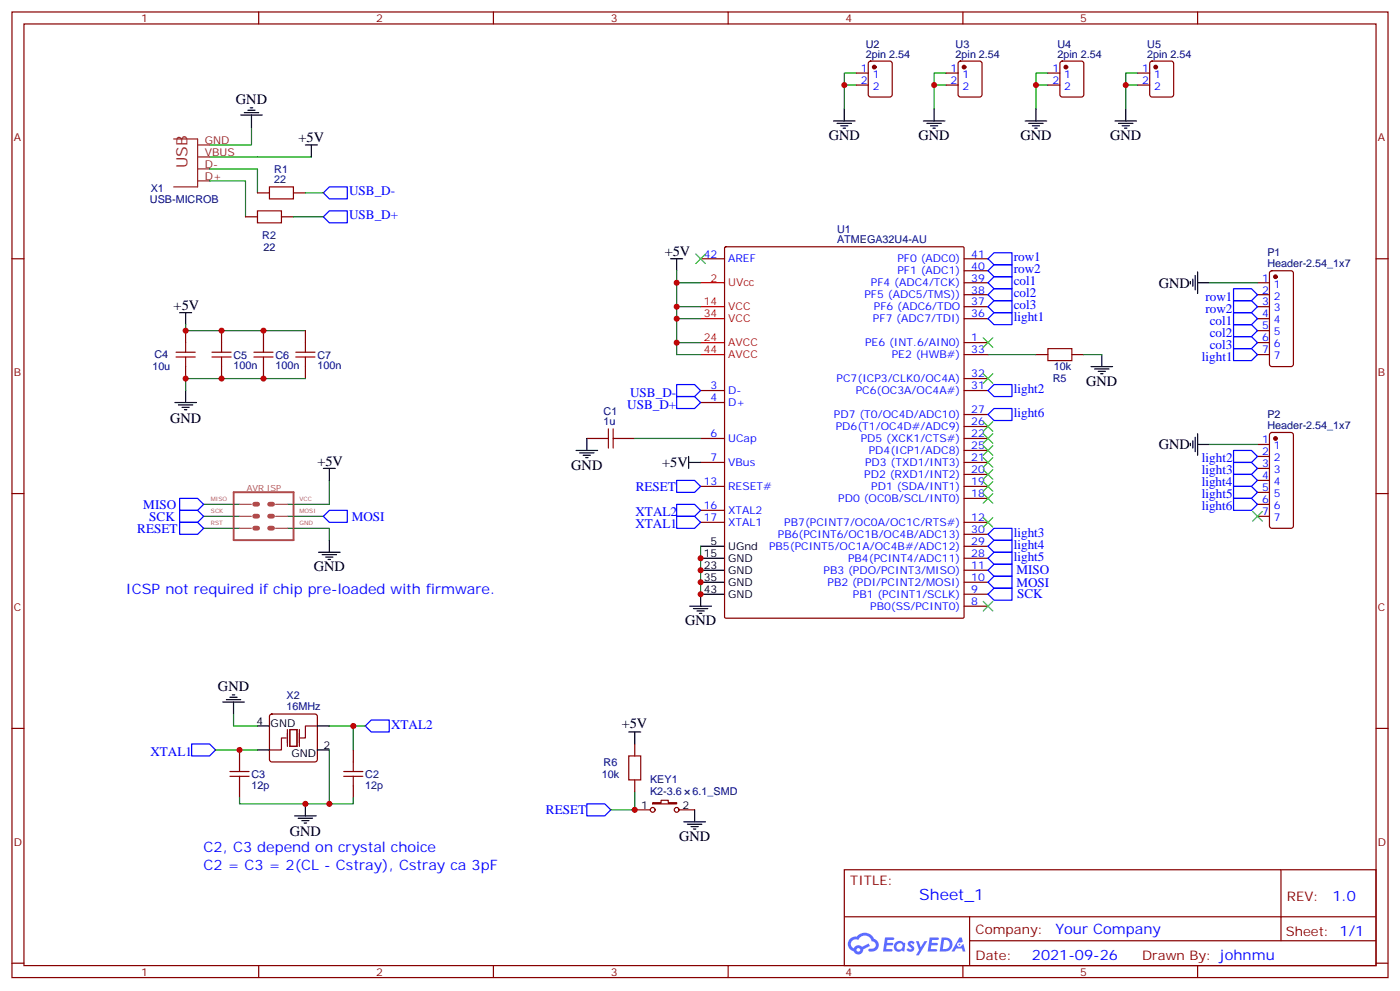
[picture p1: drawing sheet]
<svg xmlns="http://www.w3.org/2000/svg" width="412mm" height="292mm" viewBox="0 0 412 292" stroke-linecap="round" stroke-linejoin="round" font-family="sans-serif">
<g fill="none" stroke="#870000" stroke-width=".35">
<path d="M3.5 3.5h405.4v284.4h-405.4zM7.1 7.1h398.2v277.2h-398.2zM76.2 3.5v3.6M145.3 3.5v3.6M214.5 3.5v3.6M283.6 3.5v3.6M352.8 3.5v3.6M3.5 76.2h3.6M405.3 76.2h3.6M3.5 145.3h3.6M405.3 145.3h3.6M3.5 214.5h3.6"/>
<path d="M405.3 214.5h3.6M248.7 256.1h156.6v28.2h-156.6zM377.3 256.1v20.9M248.7 270h156.5M285.6 277h119.6M285.6 270v14.1M3.5 283.6h3.6M76.2 284.3v3.6M145.3 284.3v3.6M214.5 284.3v3.6M283.6 284.3v3.6M352.8 284.3v3.6"/>
<path d="M405.3 283.6h3.6"/>
</g>
<g fill="#5487ff">
<path d="M267.7 277.3a1.22 1.22 0 0 1 1.7 .3l-.4 .5a.47 .47 0 0 0-.3-.4 .47 .47 0 0 0-.5 .2l.1 .3a1.14 1.14 0 0 1 .8 1.7 1.14 1.14 0 0 1-1.9 0l-.2-.2 .5-.5 .7 .4a.29 .29 0 0 0 .3-.3 .29 .29 0 0 0-.2-.3 1.04 1.04 0 0 1-.6-1.7z"/>
<path d="M260.7 276h2.4l.3 .2-.2 .5-1.8 .1-.1 .8h1.5l.3 .4-.3 .4h-1.6l-.2 1.1h1.7l.2 .3-.2 .3-2.6 .1z"/>
<path d="M273.8 276h2.4l.3 .2-.1 .5-1.8 .1-.2 .8h1.6l.3 .4-.4 .4h-1.6l-.1 1.1h1.7l.2 .3-.2 .3-2.6 .1z"/>
<path d="M282.6 276.1h.7l.3 1.2-.6 .3a.69 .69 0 0 0-1 .3 .69 .69 0 0 0 .4 1 .69 .69 0 0 0 .9-.7l.5-.2 .6 2.2h-.8l-.2-.9h-1.8l-.5 .9h-.8z"/>
<path d="M269.8 277.1h.8l.6 1.8 1.1-1.8h.9l-2.6 4.2h-.8l.9-1.5z"/>
<path d="M277.4 276.1l-.6 4.1h1.3a2.11 2.11 0 0 0 2.5-2.1 2.11 2.11 0 0 0-2.5-2zM278.1 276.8a1.39 1.39 0 0 1 1.7 1.4 1.39 1.39 0 0 1-1.8 1.3h-.3z"/>
<path d="M263.7 277.7a1.54 1.54 0 0 0-.1 2.1 1.54 1.54 0 0 0 2.2 .2l.6 .2 .3-2.3-.2-.2-.4-.1a1.49 1.49 0 0 0-2.4 .1zM264 278.7a.94 .94 0 0 1 1.8 0 .94 .94 0 0 1-1.8 0z"/>
<path d="M250.4 276.4a2.18 2.18 0 0 0 1.1 3.7 1.44 1.44 0 0 0 1.6 1 1.44 1.44 0 0 0 1.2-1.5l2-1-.5-.8-1.9 1a1.47 1.47 0 0 0-2.4 .4 1.39 1.39 0 0 1-.7-1.9 1.39 1.39 0 0 1 2-.5 2.12 2.12 0 0 1 2.2-1.3 2.12 2.12 0 0 1 1.9 1.7 1.14 1.14 0 0 1 1.1 1.4 1.14 1.14 0 0 1-1.7 .8 .43 .43 0 0 0-.5 .3 .43 .43 0 0 0 .4 .5 1.98 1.98 0 0 0 2.5-1.2 1.98 1.98 0 0 0-1.2-2.5 3.1 3.1 0 0 0-5.3-.7l-.9 .1zM252.3 279.7a.55 .55 0 0 1 1.1 0 .55 .55 0 0 1-1.1 0z"/>
<circle cx="282.6" cy="278.1" r=".26"/>
</g>
<g fill="none" stroke="#000" stroke-width=".35">
<path d="M70.9 33.9h6.4M72 33.2h4.2M73 32.5h2.1M73.7 31.8h.7M74.1 33.9v3.5M245.5 35.6h6.4M246.6 36.3h4.2M247.6 37h2.2M248.4 37.7h.7M248.7 32.1v3.5M272 35.6h6.3M273 36.3h4.3"/>
<path d="M274.1 37h2.1M274.8 37.7h.7M275.2 32.1v3.5M302 35.6h6.3M303 36.3h4.3M304.1 37h2.1M304.8 37.7h.7M305.2 32.1v3.5M328.4 35.6h6.4M329.5 36.3h4.2M330.6 37h2.1M331.3 37.7h.7"/>
<path d="M331.6 32.1v3.5M90 42.7h3.5M91.7 42.7v3.5M197.6 76.2h3.5M199.3 76.2v3.5M52.9 92.1h3.5M54.7 92.1v3.5M350.7 82.9v.7M351.4 82.2v2.1M352.1 81.1v4.3M352.8 83.3h3.5M352.8 80.1v6.3"/>
<path d="M51.5 118.5h6.4M52.6 119.2h4.2M53.6 119.9h2.1M54.7 115v3.5M321.4 107.9h6.3M322.4 108.7h4.3M323.5 109.4h2.1M324.2 110.1h.7M324.6 104.4v3.5M54.3 120.6h.7M95.2 137.9h3.6M97 137.9v3.6"/>
<path d="M169.7 132.6h6.3M170.7 133.3h4.3M171.8 134.1h2.1M172.5 134.8h.7M172.9 129.1v3.5M202.8 136.2h3.6M202.8 134.4v3.5M350.7 130.5v.7M351.4 129.8v2.1M352.1 128.8v4.2M352.8 127.7v6.4M352.8 130.9h3.5"/>
<path d="M97 159.1v3.5M93.8 162.6h6.4M94.9 163.3h4.2M96 164h2.1M96.7 164.7h.7M203.2 178.5h6.3M204.3 179.2h4.2M205.3 179.9h2.1M206.4 167.9h7M206.4 164.4h7M206.4 171.4h7M206.4 160.9h7"/>
<path d="M213.4 175h-7v3.5M206 180.6h.7M65.6 206.7h6.4M66.7 206h4.2M67.7 205.3h2.1M68.4 204.6h.7M68.8 206.7v3.6M75.8 213.8h3.6M93.5 213.8h3.5M185.2 215.5h3.5M187 215.5v3.6M75.8 220.8h3.6"/>
<path d="M90 236.7v3.5M93.5 220.8h3.5M204.6 238.5v3.5M86.8 240.2h6.3M87.8 240.9h4.3M88.9 241.7h2.1M89.6 242.4h.7M201.4 242h6.4M202.5 242.7h4.2M203.6 243.4h2.1M204.3 244.1h.7"/>
</g>
<g fill="none" stroke="#870000" stroke-width=".35">
<path d="M256 18.2l.5-.2h5.6l.7 .4v9.5l-.4 .6-5.9 .1-.7-.5v-9.4zM282.5 18.2l.4-.2h5.7l.6 .4 .1 9.5-.5 .6-5.9 .1-.6-.5-.1-9.4zM312.4 18.2l.5-.2h5.7l.6 .4 .1 9.5-.5 .6-5.9 .1-.6-.5-.1-9.4zM338.9 18.2l.5-.2h5.6l.7 .4v9.5l-.4 .6-5.9 .1-.7-.5v-9.4zM252.2 21.5h3.6M252.2 25h3.6M278.7 21.5h3.5M278.7 25h3.5M308.7 21.5h3.5M308.7 25h3.5M335.1 21.5h3.6M335.1 25h3.6"/>
<path d="M75.8 56.8h3.6M86.4 56.8h3.6M72.3 63.9h3.5M82.9 63.9h3.5M206.4 76.2h7M213.5 72.8l.3-.1h69.8l.3 .1 .1 108.9-.2 .3h-70l-.3-.2zM284 76.2h7M284 79.7h7M374.2 79.9l.4-.2h5.7l.6 .5 .1 27-.2 .5-.5 .2h-5.7l-.4-.2-.3-.5v-26.8zM54.7 97.4v3.5M65.3 97.4v3.5M77.6 97.4v3.5"/>
<path d="M90 97.4v3.5M284 83.3h7M284 86.8h7M284 90.3h7M284 93.8h7M370.4 83.3h3.5M370.4 86.8h3.5M370.4 90.3h3.5M370.4 93.8h3.5M370.4 97.4h3.5M54.7 107.9v3.6M65.3 107.9v3.6"/>
<path d="M77.6 107.9v3.6M90 107.9v3.6M206.4 115h7M206.4 118.5h7M284 104.4h7M284 115h7M284 111.5h7M284 100.9h7M305.2 104.4h3.5M315.7 104.4h3.6M370.4 104.4h3.5M370.4 100.9h3.5"/>
<path d="M172.9 129.1h3.5M183.4 129.1h3.6M206.4 136.2h7M206.4 129.1h7M284 139.7h7M284 136.2h7M284 132.6h7M284 129.1h7M284 125.6h7M284 122.1h7M370.4 130.9h3.5M370.4 134.4h3.5"/>
<path d="M370.4 137.9h3.5M374.2 127.6l.4-.2h5.7l.6 .4 .1 27.1-.2 .5-.5 .2h-5.7l-.4-.3-.3-.4v-26.8zM206.4 153.8h7M206.4 143.2h7M206.4 150.3h7M284 153.8h7M284 157.3h7M284 146.8h7M284 143.2h7M370.4 141.5h3.5M370.4 145h3.5M370.4 148.5h3.5"/>
<path d="M370.4 152h3.5M284 178.5h7M284 175h7M284 171.4h7M284 167.9h7M284 164.4h7M284 160.9h7M79.6 210.5l.5-.2h12.7l.5 .2 .2 .5v12.7l-.2 .5-.5 .2h-12.7l-.5-.3-.2-.4v-12.7zM187 219.1v3.5M70.6 220.8v3.6M70.6 231.4v3.6M104.1 220.8v3.6"/>
<path d="M104.1 231.4v3.6M187 238.5h4.6M187 229.7v3.5M192.3 236.4h2.4v-.7h2.1v.7h2.5v.3h-7zM200 238.5h4.6"/>
<circle cx="192.3" cy="238.5" r=".71"/>
<circle cx="199.3" cy="238.5" r=".71"/>
</g>
<path d="M206.4 83.3h7M206.4 90.3h7M206.4 93.8h7M206.4 100.9h7M206.4 104.4h7" fill="none" stroke="#f00" stroke-width=".35"/>
<g fill="none" stroke="#00f" stroke-width=".35">
<path d="M97 55h5.3v3.6h-5.3l-1.8-1.8zM95.2 63.9l1.8-1.8h5.3v3.5h-5.3zM291 76.2l1.8-1.8h5.3v3.6h-5.3zM291 79.7l1.8-1.7h5.3v3.5h-5.3zM291 83.3l1.8-1.8h5.3v3.5h-5.3zM291 86.8l1.8-1.8h5.3v3.5h-5.3zM291 90.3l1.8-1.8h5.3v3.6h-5.3zM291 93.8l1.8-1.7h5.3v3.5h-5.3zM363.4 85h5.3l1.7 1.8-1.7 1.7h-5.3zM363.4 88.5h5.3l1.7 1.8-1.7 1.8h-5.3zM363.4 92.1h5.3l1.7 1.7-1.7 1.8h-5.3zM363.4 95.6h5.3l1.7 1.8-1.7 1.7h-5.3z"/>
<path d="M363.4 99.1h5.3l1.7 1.8-1.7 1.8h-5.3zM199.3 113.2h5.3l1.8 1.8-1.8 1.8h-5.3zM199.3 116.8h5.3l1.8 1.7-1.8 1.8h-5.3zM291 115l1.8-1.8h5.3v3.6h-5.3zM363.4 102.7h5.3l1.7 1.7-1.7 1.8h-5.3zM291 122.1l1.8-1.8h5.3v3.5h-5.3zM363.4 132.6h5.3l1.7 1.8-1.7 1.8h-5.3zM363.4 136.2h5.3l1.7 1.7-1.7 1.8h-5.3zM363.4 139.7h5.3l1.7 1.8-1.7 1.7h-5.3zM52.9 150.3h5.3l1.8 1.7-1.8 1.8h-5.3zM52.9 146.8h5.3l1.8 1.7-1.8 1.8h-5.3zM52.9 153.8h5.3l1.8 1.8-1.8 1.7h-5.3z"/>
<path d="M95.2 152l1.8-1.7h5.3v3.5h-5.3zM199.3 148.5h5.3l1.8 1.8-1.8 1.7h-5.3zM199.3 152h5.3l1.8 1.8-1.8 1.8h-5.3zM199.3 141.5h5.3l1.8 1.7-1.8 1.8h-5.3zM291 157.3l1.8-1.7h5.3v3.5h-5.3zM363.4 143.2h5.3l1.7 1.8-1.7 1.8h-5.3zM363.4 146.8h5.3l1.7 1.7-1.7 1.8h-5.3zM291 160.9l1.8-1.8h5.3v3.5h-5.3zM291 164.4l1.8-1.8h5.3v3.6h-5.3zM291 175l1.8-1.8h5.3v3.5h-5.3zM291 171.4l1.8-1.7h5.3v3.5h-5.3zM291 167.9l1.8-1.7h5.3v3.5h-5.3z"/>
<path d="M56.4 219.1h5.3l1.8 1.7-1.8 1.8h-5.3zM109.4 212h5.3v3.5h-5.3l-1.8-1.7zM172.9 236.7h5.3l1.7 1.8-1.7 1.7h-5.3z"/>
</g>
<g fill="none" stroke="#008700" stroke-width=".35">
<path d="M74.1 37.4v5.3h-12.4M252.2 21.5h-3.5v3.5M252.2 25h-3.5v7.1M278.7 21.5h-3.5v3.5M278.7 25h-3.5v7.1M308.7 21.5h-3.5v3.5M308.7 25h-3.5v7.1M335.1 21.5h-3.5v3.5M335.1 25h-3.5v7.1M61.7 53.3h10.6v10.6M61.7 49.7h14.1v7.1M61.7 46.2h30"/>
<path d="M90 56.8h5.2M86.4 63.9h8.8M199.3 79.7v3.6M54.7 95.6v1.8h35.3M199.3 90.3v3.5h7.1M199.3 93.8v7.1h7.1M206.4 83.3h-7.1v7h7.1M356.3 83.3h14.1M90 111.5h-35.3v3.5M199.3 100.9v3.5h7.1M291 104.4h14.2M319.3 104.4h5.3"/>
<path d="M187 129.1h19.4M356.3 130.9h14.1M60 148.5h10.6M60 152h10.6M60 155.6h10.6M84.7 155.6h12.3v3.5M84.7 152h10.5M97 141.5v7h-12.3M206.4 160.9v14.1M68.8 210.3v3.5h7M97 213.8h10.6M104.1 213.8v7"/>
<path d="M63.5 220.8h12.3M97 220.8v15.9h-26.4v-1.7M104.1 235v1.7h-7.1M187 233.2v5.3h-7.1"/>
</g>
<path d="M51.2 40.9h7v14.1h-7M58.2 53.3h3.5M58.2 49.7h3.5M58.2 46.2h3.5M58.2 42.7h3.5" fill="none" stroke="#8c2424" stroke-width=".35"/>
<g fill="none" stroke="#a10000" stroke-width=".35">
<path d="M79.4 55h7v3.6h-7zM75.8 62.1h7.1v3.5h-7.1zM51.9 105.1h5.6M51.9 103.7h5.6M54.7 100.9v2.8M54.7 105.1v2.8M62.4 105.1h5.7M62.4 103.7h5.7M65.3 100.9v2.8M65.3 105.1v2.8M74.8 105.1h5.6M74.8 103.7h5.6"/>
<path d="M77.6 100.9v2.8M77.6 105.1v2.8M87.1 105.1h5.7M87.1 103.7h5.7M90 100.9v2.8M90 105.1v2.8M308.7 102.7h7v3.5h-7zM176.4 129.1h2.8M179.2 126.3v5.6M180.6 129.1h2.8M180.6 126.3v5.6M67.7 228.6h5.7"/>
<path d="M67.7 227.2h5.7M70.6 224.4v2.8M70.6 228.6v2.8M101.2 228.6h5.7M101.2 227.2h5.7M104.1 224.4v2.8M104.1 228.6v2.8M185.2 222.6h3.5v7.1h-3.5z"/>
</g>
<path d="M68.8 144.9h17.7v14.2h-17.7z" fill="none" stroke="#a64a4a" stroke-width=".56"/>
<path d="M75 148.5h.9M75 152h.9M75 155.5h.9M79.4 148.5h.9M79.4 152h.9M79.4 155.5h.9" fill="none" stroke="#a64a4a" stroke-width="1.4"/>
<path d="M70.6 152h3.4M70.6 148.5h3.4M70.6 155.6h3.4M81.2 152h3.5M81.2 148.5h3.5M81.2 155.6h3.5" fill="none" stroke="#a64a4a" stroke-width=".35"/>
<path d="M84.3 217.3h-1.4v3.5h-3.5M84.7 214.8v5M85.4 214.8h2.1v5h-2.1zM88.2 214.8v5M93.5 213.8h-3.5v3.5h-1.8" fill="none" stroke="#870012" stroke-width=".35"/>
<g fill="#870000" stroke="#870000" stroke-width=".35">
<circle cx="314" cy="19.8" r=".53"/>
<circle cx="340.4" cy="19.8" r=".53"/>
<circle cx="284" cy="19.8" r=".53"/>
<circle cx="257.5" cy="19.8" r=".53"/>
<circle cx="375.7" cy="81.5" r=".53"/>
<circle cx="375.7" cy="129.1" r=".53"/>
</g>
<g fill="none" stroke="#3c3" stroke-width=".35">
<path d="M205 74.8l2.8 2.8M207.8 74.8l-2.8 2.8M289.6 99.5l2.9 2.8M292.5 99.5l-2.9 2.8M289.6 110.1l2.9 2.8M292.5 110.1l-2.9 2.8M289.6 124.2l2.9 2.8M289.6 127.7l2.9 2.8M289.6 131.2l2.9 2.9M289.6 134.8l2.9 2.8M289.6 138.3l2.9 2.8M292.5 124.2l-2.9 2.8"/>
<path d="M292.5 127.7l-2.9 2.8M292.5 131.2l-2.9 2.9M292.5 134.8l-2.9 2.8M292.5 138.3l-2.9 2.8M289.6 141.8l2.9 2.8M289.6 145.3l2.9 2.9M289.6 152.4l2.9 2.8M292.5 141.8l-2.9 2.8M292.5 145.3l-2.9 2.9M292.5 152.4l-2.9 2.8M369 150.6l2.8 2.9M371.8 150.6l-2.8 2.9"/>
<path d="M289.6 177.1l2.9 2.8M292.5 177.1l-2.9 2.8"/>
</g>
<g fill="#c00">
<circle cx="54.7" cy="97.4" r=".88"/>
<circle cx="65.3" cy="97.4" r=".88"/>
<circle cx="77.6" cy="97.4" r=".88"/>
<circle cx="77.6" cy="111.5" r=".88"/>
<circle cx="65.3" cy="111.5" r=".88"/>
<circle cx="54.7" cy="111.5" r=".88"/>
<circle cx="104.1" cy="213.8" r=".88"/>
<circle cx="97" cy="236.7" r=".88"/>
<circle cx="70.6" cy="220.8" r=".88"/>
<circle cx="90" cy="236.7" r=".88"/>
<circle cx="305.2" cy="25" r=".88"/>
<circle cx="331.6" cy="25" r=".88"/>
<circle cx="275.2" cy="25" r=".88"/>
<circle cx="248.7" cy="25" r=".88"/>
<circle cx="206.4" cy="164.4" r=".88"/>
<circle cx="206.4" cy="167.9" r=".88"/>
<circle cx="206.4" cy="171.4" r=".88"/>
<circle cx="206.4" cy="175" r=".88"/>
<circle cx="199.3" cy="90.3" r=".88"/>
<circle cx="199.3" cy="93.8" r=".88"/>
<circle cx="199.3" cy="100.9" r=".88"/>
<circle cx="199.3" cy="83.3" r=".88"/>
<circle cx="187" cy="238.5" r=".88"/>
</g>
<text font-size="4.6" fill="#8d2323" x="55.2" y="49.5" transform="rotate(-90 55.2 49.5)">USB</text>
<text font-size="4.6" fill="#00f" x="270.8" y="265.1">Sheet_1</text>
<g font-size="4.2">
<text x="69.5" y="30.7">GND</text>
<text x="87.9" y="41.7">+5V</text>
<text x="244.1" y="41.3">GND</text>
<text x="270.6" y="41.3">GND</text>
<text x="300.6" y="41.3">GND</text>
<text x="327" y="41.3">GND</text>
<text x="195.8" y="75.5">+5V</text>
<text x="341.3" y="84.7">GND</text>
<text x="51.2" y="91.4">+5V</text>
<text x="320" y="113.6">GND</text>
<text x="50.1" y="124.6">GND</text>
<text x="93.5" y="137.2">+5V</text>
<text x="195" y="137.6">+5V</text>
<text x="341.3" y="132.3">GND</text>
<text x="168.3" y="138.3">GND</text>
<text x="92.4" y="168.3">GND</text>
<text x="201.8" y="184.1">GND</text>
<text x="64.2" y="203.5">GND</text>
<text x="183.1" y="214.5">+5V</text>
<text x="85.4" y="246.3">GND</text>
<text x="200" y="247.7">GND</text>
</g>
<g font-size="4.2" fill="#00f">
<text x="37" y="175">ICSP not required if chip pre-loaded with firmware.</text>
<text x="60" y="250.8">C2, C3 depend on crystal choice</text>
<text x="60" y="256.1">C2 = C3 = 2(CL - Cstray), Cstray ca 3pF</text>
<text x="392.5" y="265.4">1.0</text>
<text x="310.9" y="274.9">Your Company</text>
<text x="304" y="282.7">2021-09-26</text>
</g>
<g font-size="3.9" fill="#00f">
<text x="102.8" y="57.5">USB_D-</text>
<text x="102.8" y="64.6">USB_D+</text>
<text x="298.6" y="76.9">row1</text>
<text x="298.6" y="80.4">row2</text>
<text x="298.6" y="84">col1</text>
<text x="298.6" y="87.5">col2</text>
<text x="355.1" y="88.5">row1</text>
<text x="298.6" y="91">col3</text>
<text x="298.6" y="94.5">light1</text>
<text x="355.1" y="92.1">row2</text>
<text x="356.4" y="95.6">col1</text>
<text x="356.4" y="99.1">col2</text>
<text x="354.1" y="106.2">light1</text>
<text x="356.4" y="102.7">col3</text>
<text x="185.6" y="116.8">USB_D-</text>
<text x="298.6" y="115.7">light2</text>
<text x="184.8" y="120.4">USB_D+</text>
<text x="298.6" y="122.8">light6</text>
<text x="354.1" y="136.2">light2</text>
<text x="354" y="143.2">light4</text>
<text x="354.1" y="139.7">light3</text>
<text x="42.2" y="149.8">MISO</text>
<text x="187.3" y="144.5">RESET</text>
<text x="354.1" y="146.8">light5</text>
<text x="44" y="153.3">SCK</text>
<text x="103.6" y="153.3">MOSI</text>
<text x="187.2" y="155.6">XTAL1</text>
<text x="187.2" y="152">XTAL2</text>
<text x="354" y="150.3">light6</text>
<text x="40.4" y="156.8">RESET</text>
<text x="298.6" y="158">light3</text>
<text x="298.6" y="161.6">light4</text>
<text x="298.6" y="165.1">light5</text>
<text x="299.4" y="169.1">MISO</text>
<text x="299.4" y="172.7">MOSI</text>
<text x="299.6" y="176.2">SCK</text>
<text x="115.2" y="214.6">XTAL2</text>
<text x="44.3" y="222.6">XTAL1</text>
<text x="160.8" y="239.8">RESET</text>
</g>
<g font-size="3.9" fill="#800">
<text x="250.5" y="260.7">TITLE:</text>
<text x="379.1" y="265.4">REV:</text>
<text x="287.4" y="274.9">Company:</text>
<text x="378.7" y="275.5">Sheet: 1/1</text>
<text x="287.4" y="282.6">Date:</text>
<text x="336.4" y="282.7">Drawn By: johnmu</text>
</g>
<g font-size="3.2" fill="#800">
<text x="41.6" y="6.5">1</text>
<text x="110.8" y="6.5">2</text>
<text x="179.9" y="6.5">3</text>
<text x="249.1" y="6.5">4</text>
<text x="318.2" y="6.5">5</text>
<text x="4.1" y="41.6">A</text>
<text x="405.9" y="41.6">A</text>
<text x="4.1" y="110.8">B</text>
<text x="405.9" y="110.8">B</text>
<text x="4.1" y="179.9">C</text>
<text x="405.9" y="179.9">C</text>
<text x="4.1" y="249.1">D</text>
<text x="405.9" y="249.1">D</text>
<text x="41.6" y="287.3">1</text>
<text x="110.8" y="287.3">2</text>
<text x="179.9" y="287.3">3</text>
<text x="249.1" y="287.3">4</text>
<text x="318.2" y="287.3">5</text>
</g>
<g font-size="3.2" fill="#000080">
<text x="255" y="16.9">2pin 2.54</text>
<text x="255" y="14">U2</text>
<text x="281.5" y="16.9">2pin 2.54</text>
<text x="281.5" y="14">U3</text>
<text x="311.5" y="16.9">2pin 2.54</text>
<text x="311.5" y="14">U4</text>
<text x="337.9" y="16.9">2pin 2.54</text>
<text x="337.9" y="14">U5</text>
<text x="80.8" y="54">22</text>
<text x="80.8" y="50.8">R1</text>
<text x="44.2" y="59.7">USB-MICROB</text>
<text x="44.4" y="56.5">X1</text>
<text x="77.3" y="70.3">R2</text>
<text x="246.6" y="71.6">ATMEGA32U4-AU</text>
<text x="246.6" y="68.7">U1</text>
<text x="77.6" y="73.8">22</text>
<text x="373.3" y="75.5">P1</text>
<text x="373.3" y="78.7">Header-2.54_1x7</text>
<text x="45.5" y="105.5">C4</text>
<text x="68.8" y="105.6">C5</text>
<text x="81.1" y="105.6">C6</text>
<text x="93.5" y="105.6">C7</text>
<text x="44.9" y="109.1">10u</text>
<text x="68.8" y="108.8">100n</text>
<text x="81.1" y="108.8">100n</text>
<text x="93.5" y="108.8">100n</text>
<text x="310.1" y="112.6">R5</text>
<text x="310.5" y="109.1">10k</text>
<text x="177.8" y="125.2">1u</text>
<text x="177.8" y="122.1">C1</text>
<text x="373.3" y="123.1">P2</text>
<text x="373.3" y="126.3">Header-2.54_1x7</text>
<text x="84.4" y="209.1">16MHz</text>
<text x="84.4" y="206">X2</text>
<text x="177.8" y="225.5">R6</text>
<text x="74.1" y="232.2">12p</text>
<text x="74.1" y="229">C3</text>
<text x="107.6" y="232.2">12p</text>
<text x="107.6" y="229">C2</text>
<text x="177.2" y="229.1">10k</text>
<text x="191.5" y="234">K2-3.6</text>
<text x="191.5" y="230.6">KEY1</text>
<text x="204" y="234">6.1_SMD</text>
</g>
<g font-size="3.2" fill="#00f">
<text x="253.6" y="21.2">1</text>
<text x="257.1" y="22.9">1</text>
<text x="280" y="21.2">1</text>
<text x="283.5" y="22.9">1</text>
<text x="310" y="21.2">1</text>
<text x="313.5" y="22.9">1</text>
<text x="336.5" y="21.2">1</text>
<text x="340" y="22.9">1</text>
<text x="253.6" y="24.7">2</text>
<text x="257.1" y="26.5">2</text>
<text x="280" y="24.7">2</text>
<text x="283.5" y="26.5">2</text>
<text x="310" y="24.7">2</text>
<text x="313.5" y="26.5">2</text>
<text x="336.5" y="24.7">2</text>
<text x="340" y="26.5">2</text>
<text x="207.3" y="75.8">42</text>
<text x="214.5" y="77.3">AREF</text>
<text x="264.3" y="77.3">PF0 (ADC0)</text>
<text x="286.1" y="75.8">41</text>
<text x="264.3" y="80.8">PF1 (ADC1)</text>
<text x="286.1" y="79.4">40</text>
<text x="286.1" y="82.9">39</text>
<text x="371.8" y="82.9">1</text>
<text x="254.7" y="87.8">PF5 (ADC5/TMS))</text>
<text x="256.5" y="84.3">PF4 (ADC4/TCK)</text>
<text x="286.1" y="86.4">38</text>
<text x="286.1" y="90">37</text>
<text x="371.8" y="86.4">2</text>
<text x="371.8" y="90">3</text>
<text x="375.2" y="84.7">1</text>
<text x="375.2" y="88.2">2</text>
<text x="257.2" y="94.9">PF7 (ADC7/TDI)</text>
<text x="257.4" y="91.4">PF6 (ADC6/TDO</text>
<text x="286.1" y="93.5">36</text>
<text x="371.8" y="93.5">4</text>
<text x="375.2" y="91.7">3</text>
<text x="375.2" y="95.2">4</text>
<text x="254.8" y="102">PE6 (INT.6/AIN0)</text>
<text x="286.1" y="100.5">1</text>
<text x="371.8" y="97">5</text>
<text x="371.8" y="100.5">6</text>
<text x="375.2" y="98.8">5</text>
<text x="262.7" y="105.5">PE2 (HWB#)</text>
<text x="286.1" y="104.1">33</text>
<text x="371.8" y="104.1">7</text>
<text x="375.2" y="102.3">6</text>
<text x="375.2" y="105.8">7</text>
<text x="246.4" y="112.5">PC7(ICP3/CLK0/OC4A)</text>
<text x="286.1" y="111.1">32</text>
<text x="209.3" y="114.7">3</text>
<text x="209.3" y="118.2">4</text>
<text x="214.5" y="116.1">D-</text>
<text x="214.5" y="119.6">D+</text>
<text x="252.1" y="116.1">PC6(OC3A/OC4A#)</text>
<text x="286.1" y="114.7">31</text>
<text x="245.7" y="123.1">PD7 (T0/OC4D/ADC10)</text>
<text x="286.1" y="125.2">26</text>
<text x="286.1" y="121.7">27</text>
<text x="209.3" y="128.8">6</text>
<text x="214.5" y="130.2">UCap</text>
<text x="246.2" y="126.6">PD6(T1/OC4D#/ADC9)</text>
<text x="253.6" y="130.2">PD5 (XCK1/CTS#)</text>
<text x="286.1" y="128.8">22</text>
<text x="371.8" y="130.5">1</text>
<text x="209.3" y="135.8">7</text>
<text x="214.5" y="137.2">VBus</text>
<text x="254.8" y="137.2">PD3 (TXD1/INT3)</text>
<text x="255.9" y="133.7">PD4(ICP1/ADC8)</text>
<text x="286.1" y="135.8">21</text>
<text x="286.1" y="132.3">25</text>
<text x="371.8" y="134.1">2</text>
<text x="371.8" y="137.6">3</text>
<text x="375.2" y="132.3">1</text>
<text x="375.2" y="135.8">2</text>
<text x="207.3" y="142.9">13</text>
<text x="254.6" y="140.8">PD2 (RXD1/INT2)</text>
<text x="286.1" y="142.9">19</text>
<text x="286.1" y="139.3">20</text>
<text x="371.8" y="141.1">4</text>
<text x="375.2" y="139.3">3</text>
<text x="375.2" y="142.9">4</text>
<text x="207.3" y="149.9">16</text>
<text x="214.5" y="144.3">RESET#</text>
<text x="246.9" y="147.8">PD0 (OC0B/SCL/INT0)</text>
<text x="256.7" y="144.3">PD1 (SDA/INT1)</text>
<text x="286.1" y="146.4">18</text>
<text x="371.8" y="144.6">5</text>
<text x="371.8" y="148.2">6</text>
<text x="375.2" y="146.4">5</text>
<text x="375.2" y="149.9">6</text>
<text x="207.3" y="153.5">17</text>
<text x="214.5" y="154.9">XTAL1</text>
<text x="214.5" y="151.3">XTAL2</text>
<text x="231" y="154.9">PB7(PCINT7/OC0A/OC1C/RTS#)</text>
<text x="286.1" y="153.5">12</text>
<text x="371.8" y="151.7">7</text>
<text x="375.2" y="153.5">7</text>
<text x="226.5" y="161.9">PB5(PCINT5/OC1A/OC4B#/ADC12)</text>
<text x="229.1" y="158.4">PB6(PCINT6/OC1B/OC4B/ADC13)</text>
<text x="286.1" y="160.5">29</text>
<text x="286.1" y="157">30</text>
<text x="249.8" y="165.5">PB4(PCINT4/ADC11)</text>
<text x="286.1" y="167.6">11</text>
<text x="286.1" y="164">28</text>
<text x="242.6" y="169">PB3 (PDO/PCINT3/MISO)</text>
<text x="243.8" y="172.5">PB2 (PDI/PCINT2/MOSI)</text>
<text x="286.1" y="171.1">10</text>
<text x="251.2" y="176">PB1 (PCINT1/SCLK)</text>
<text x="256.3" y="179.6">PB0(SS/PCINT0)</text>
<text x="286.1" y="178.2">8</text>
<text x="286.1" y="174.6">9</text>
</g>
<g font-size="3.2" fill="#8d2323">
<text x="60.3" y="45.9">VBUS</text>
<text x="60.3" y="42.3">GND</text>
<text x="60.3" y="52.9">D+</text>
<text x="60.3" y="49.4">D-</text>
</g>
<g font-size="3.2" fill="#f00">
<text x="209.3" y="82.9">2</text>
<text x="207.3" y="90">14</text>
<text x="214.5" y="84.3">UVcc</text>
<text x="207.3" y="93.5">34</text>
<text x="214.5" y="91.4">VCC</text>
<text x="214.5" y="94.9">VCC</text>
<text x="207.3" y="100.5">24</text>
<text x="214.5" y="102">AVCC</text>
<text x="207.3" y="104.1">44</text>
<text x="214.5" y="105.5">AVCC</text>
</g>
<g font-size="3.2">
<text x="209.3" y="160.5">5</text>
<text x="214.5" y="161.9">UGnd</text>
<text x="207.3" y="167.6">23</text>
<text x="207.3" y="164">15</text>
<text x="214.5" y="165.5">GND</text>
<text x="207.3" y="171.1">35</text>
<text x="214.5" y="169">GND</text>
<text x="214.5" y="172.5">GND</text>
<text x="207.3" y="174.6">43</text>
<text x="214.5" y="176">GND</text>
<text x="75.6" y="213.4">4</text>
<text x="79.7" y="214.1">GND</text>
<text x="95.2" y="220.5">2</text>
<text x="85.9" y="223">GND</text>
<text x="188.8" y="238.1">1</text>
<text x="201.1" y="238.1">2</text>
</g>
<text font-size="2.5" fill="#a54b4b" x="72.7" y="144.6">AVR ISP</text>
<g font-size="1.8" fill="#a54b4b">
<text x="62.1" y="147.6">MISO</text>
<text x="88.2" y="147.6">VCC</text>
<text x="62.1" y="151.1">SCK</text>
<text x="62.1" y="154.6">RST</text>
<text x="88.2" y="151.1">MOSI</text>
<text x="88.2" y="154.6">GND</text>
</g>
</svg>
